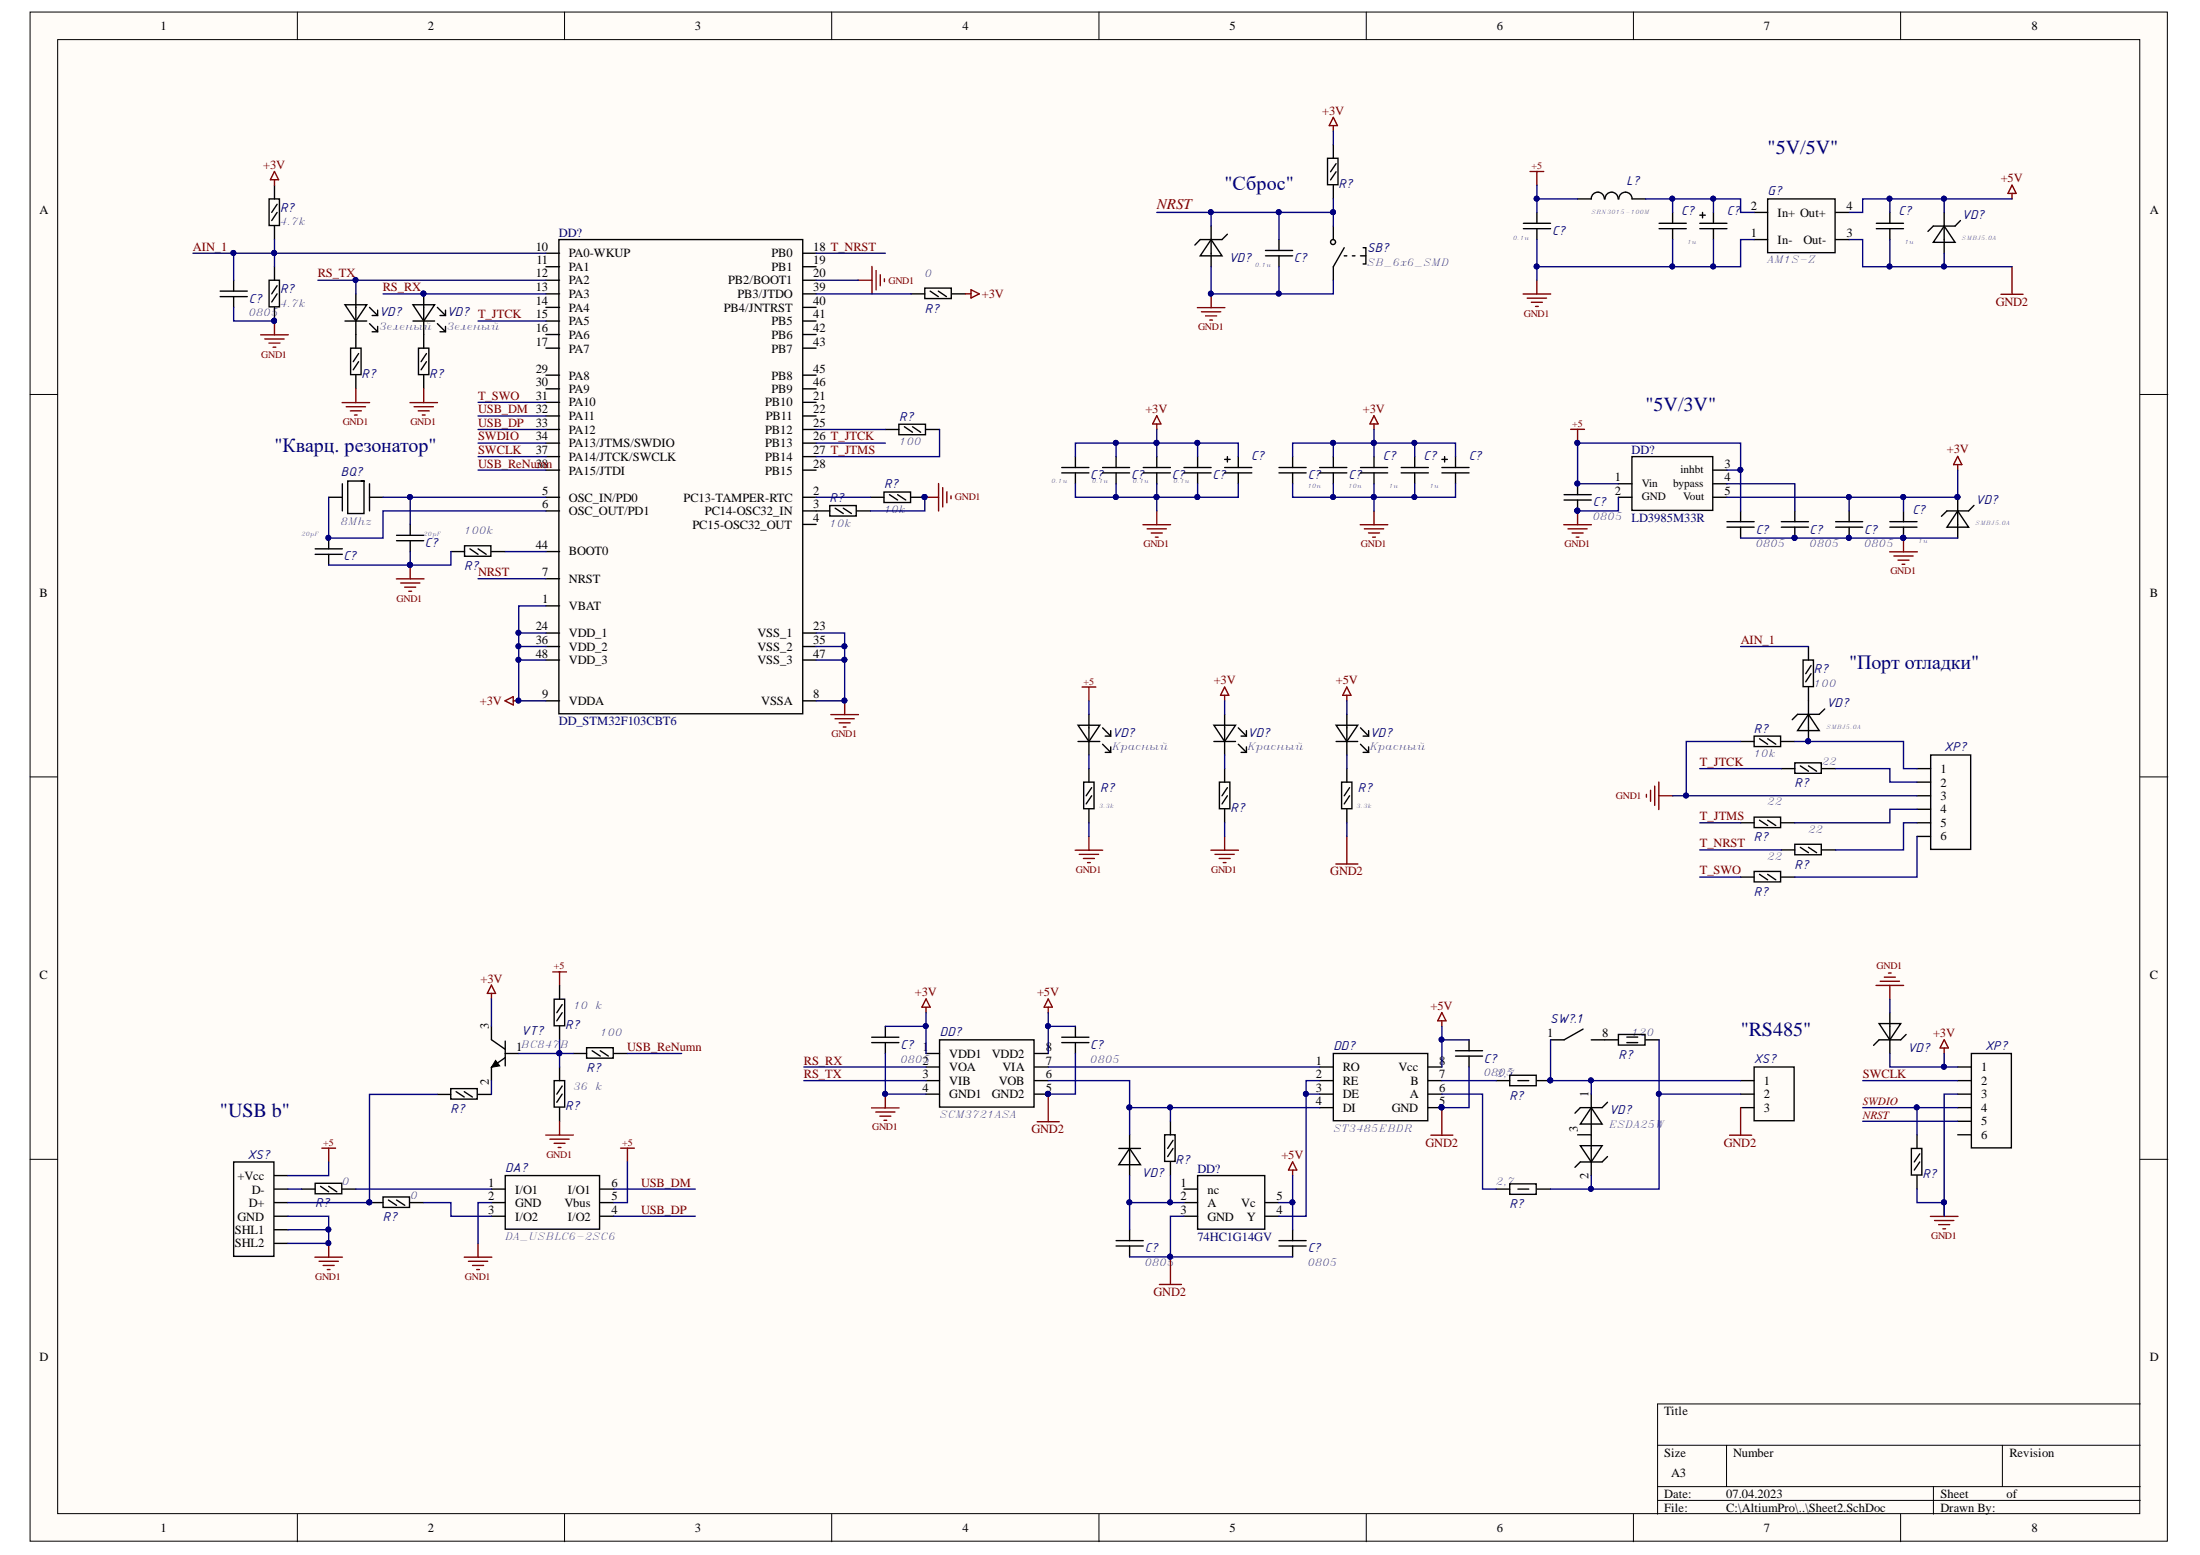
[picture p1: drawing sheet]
<svg xmlns="http://www.w3.org/2000/svg" width="297mm" height="210mm" viewBox="0 0 297 210" stroke-linecap="round" stroke-linejoin="round" font-family="sans-serif">
<g fill="#fffcf8" stroke="#000" stroke-width=".14">
<path d="M4.1 1.6h288.5v206.4h-288.5z"/>
<path d="M7.8 5.3h281.1v199h-281.1z"/>
</g>
<g fill="none" stroke="#000" stroke-width=".14">
<path d="M40.2 1.6v3.7M76.2 1.6v3.7M112.3 1.6v3.7M148.4 1.6v3.7M184.5 1.6v3.7M220.5 1.6v3.7M256.6 1.6v3.7M4.1 53.2h3.7M289 53.2h3.7M4.1 104.9h3.7M289 104.9h3.7M4.1 156.5h3.7"/>
<path d="M66.9 143.1l.6 .8-1.1 .2zM289 156.5h3.7M223.8 195.1h65.2M233.1 195.1v5.6M270.4 195.1v5.6M289 189.5h-65.2v14.9M40.2 204.4v3.7M76.2 204.4v3.7M112.3 204.4v3.7M148.4 204.4v3.7M184.5 204.4v3.7M220.5 204.4v3.7"/>
<path d="M223.8 200.7h65.2M223.8 202.5h65.2M256.6 204.4v3.7M261 200.7v3.7"/>
</g>
<g fill="none" stroke="#000" stroke-width=".19">
<path d="M180 19.5v1.9M29.7 39.3h3.7M31.5 37.8v1.5M36.3 26.9h1.4v3.5h-1.4zM36.3 37.8h1.4v3.6h-1.4zM37.1 25v1.9M37.1 30.5v1.8M37.1 36v1.8M37.4 28.7l-.7 1.1M37.4 27.6l-.7 1.1M37.4 39.7l-.7 1.1M37.4 38.6l-.7 1.1"/>
<path d="M48 39.7v7.3M57.2 39.7v7.3M73.7 34.2h1.9M73.7 36h1.9M73.7 37.8h1.9M73.7 39.7h1.9M75.5 32.3h32.9v64.1h-32.9zM108.4 34.2h1.8M108.4 36h1.8M108.4 37.8h1.8M108.4 39.7h1.8M123 39.7h1.9"/>
<path d="M124.9 38.9h3.5v1.4h-3.5zM125.6 39.3l1.1 .7M126.7 39.3l1.1 .7M128.5 39.7h1.9M163.5 32.3l1.5 2.2h-2.9zM163.5 30.5v5.5M165.7 31.6l-.7 .7h-2.9l-.8 .8M170.9 34.5h3.6M170.9 33.8h3.6M172.7 32.3v1.5M172.7 34.5v1.5M179.2 21.4h1.5v3.5h-1.5z"/>
<path d="M180 25v1.9M180 30.5v1.8M180.4 22.1l-.8 1.1M180.4 23.2l-.8 1.1M181.5 33.4l-1.5 2.6v1.8M181.5 34.5h.3M182.6 34.5h.3M183.7 34.5h.7M184 33.4h.4v2.2h-.4M205.7 30.9h3.7M205.7 30.1h3.7M207.5 28.7v1.4"/>
<path d="M207.5 30.9v1.4M213 26.9h1.8M216.6 26.9a.88 .88 0 0 0-.9-1 .88 .88 0 0 0-.9 1M218.5 26.9a.88 .88 0 0 0-.9-1 .88 .88 0 0 0-.9 1M222.2 26.9l-1.8-.1a.89 .89 0 0 0-1-.9 .89 .89 0 0 0-.8 1M224 30.9h3.7M224 30.1h3.7M225.8 28.7v1.4M225.8 30.9v1.4M229.5 29h.7M229.5 30.9h3.7M229.5 30.1h3.7"/>
<path d="M229.9 28.7v.7M231.3 28.7v1.4M231.3 30.9v1.4M236.8 28.7h1.9M236.8 32.3h1.9M238.7 26.9h9.1v7.2h-9.1zM247.8 28.7h1.9M247.8 32.3h1.9M253.3 30.9h3.7M253.3 30.1h3.7M255.2 28.7v1.4M255.2 30.9v1.4"/>
<path d="M262.5 30.5l1.5 2.2h-3zM262.5 28.7v5.5M264.7 29.8l-.7 .7h-3l-.7 .7M29.7 40h3.7M31.5 40v1.5M46.6 41.1h2.9l-1.5 2.2zM46.6 43.3h2.9M47.3 47h1.5v3.6h-1.5zM48 50.6v1.9M48.4 48.8l-.7 1.1M48.4 47.7l-.7 1.1M49.9 43.7l1.1 1.1"/>
<path d="M49.9 41.5l1.1 1.1M51 44.1v.7h-.8M51 41.9v.7h-.8M55.8 41.1h2.9l-1.5 2.2zM55.8 43.3h2.9M56.5 47h1.4v3.6h-1.4zM57.2 50.6v1.9M57.6 48.8l-.7 1.1M57.6 47.7l-.7 1.1M59.1 43.7l1.1 1.1M59.1 41.5l1.1 1.1M60.2 44.1v.7h-.8"/>
<path d="M60.2 41.9v.7h-.8M73.7 41.5h1.9M73.7 43.3h1.9M73.7 45.2h1.9M73.7 47h1.9M73.7 50.6h1.9M73.7 52.5h1.9M73.7 54.3h1.9M73.7 56.2h1.9M73.7 58h1.9M73.7 59.8h1.9M108.4 41.5h1.8"/>
<path d="M108.4 43.3h1.8M108.4 45.2h1.8M108.4 47h1.8M108.4 50.6h1.8M108.4 52.5h1.8M108.4 54.3h1.8M108.4 56.2h1.8M108.4 58h1.8M108.4 59.8h1.8M119.5 58h1.9M121.4 57.3h3.6v1.4h-3.6zM122.1 57.6l1.1 .7"/>
<path d="M123.2 57.6l1.1 .7M125 58h1.9M42.6 74.8h3.6M42.6 74.1h3.6M44.4 67.1h1.8M44.4 72.6v1.5M44.4 74.8v1.5M46.2 65.3v3.7M48.8 64.9h.3v4.4h-2.2v-4.4h2.2M49.9 67.1h1.8M49.9 65.3v3.7M53.5 73h3.7"/>
<path d="M53.5 72.3h3.7M55.4 70.8v1.5M55.4 73v1.5M60.9 74.5h1.8M62.7 73.7h3.6v1.4h-3.6zM63.4 74.1l1.1 .7M64.5 74.1l1.1 .7M66.4 74.5h1.8M73.7 74.5h1.9M73.7 78.1h1.9M73.7 67.1h1.9M73.7 69h1.9"/>
<path d="M73.7 61.6h1.9M73.7 63.5h1.9M108.4 67.1h1.8M108.4 69h3.6M108.4 61.6h1.8M108.4 63.5h1.8M108.4 70.8h1.8M112 68.2h3.6v1.5h-3.6zM112.8 68.6l1.1 .7M113.9 68.6l1.1 .7M115.7 69h1.8M117.5 67.1h1.9"/>
<path d="M119.4 66.4h3.5v1.4h-3.5zM120.1 66.8l1.1 .7M121.2 66.8l1.1 .7M123 67.1h1.9M143.4 63.8h3.6M143.4 63.1h3.6M145.2 61.6v1.5M145.2 63.8v1.5M148.9 63.8h3.6M148.9 63.1h3.6M150.7 61.6v1.5M150.7 63.8v1.5"/>
<path d="M154.4 63.8h3.6M154.4 63.1h3.6M156.2 61.6v1.5M156.2 63.8v1.5M159.9 63.8h3.6M159.9 63.1h3.6M161.7 61.6v1.5M161.7 63.8v1.5M165.3 63.8h3.7M165.3 63.1h3.7M165.3 62h.8M165.7 61.6v.8"/>
<path d="M167.2 61.6v1.5M167.2 63.8v1.5M172.7 63.8h3.7M172.7 63.1h3.7M174.5 61.6v1.5M174.5 63.8v1.5M178.2 63.8h3.6M178.2 63.1h3.6M180 61.6v1.5M180 63.8v1.5M183.7 63.8h3.7M183.7 63.1h3.7"/>
<path d="M185.5 61.6v1.5M185.5 63.8v1.5M189.2 63.8h3.7M189.2 63.1h3.7M191 61.6v1.5M191 63.8v1.5M194.7 63.8h3.6M194.7 63.1h3.6M194.7 62h.7M195 61.6v.8M196.5 61.6v1.5M196.5 63.8v1.5"/>
<path d="M211.2 67.5h3.6M211.2 66.8h3.6M213 65.3v1.5M218.5 67.1h1.8M218.5 65.3h1.8M220.3 61.6h11v7.3h-11zM231.3 67.1h1.9M231.3 63.5h1.9M231.3 65.3h1.9M233.2 70.4h3.6M233.2 71.2h3.6M235 69v1.4"/>
<path d="M235 71.2v1.4M240.5 70.4h3.7M240.5 71.2h3.7M242.3 69v1.4M247.8 70.4h3.7M247.8 71.2h3.7M249.7 69v1.4M255.2 70.4h3.6M255.2 71.2h3.6M257 69v1.4M264.3 69l1.5 2.2h-2.9zM264.3 67.1v5.5"/>
<path d="M266.5 68.2l-.7 .8h-2.9l-.8 .7M73.7 81.8h1.9M73.7 85.4h1.9M73.7 87.3h1.9M73.7 89.1h1.9M73.7 94.6h1.9M108.4 85.4h1.8M108.4 87.3h1.8M108.4 89.1h1.8M108.4 94.6h1.8M145.6 97.9h2.9l-1.5 2.2zM147 96.4v5.5"/>
<path d="M148.9 98.2l1.1 1.2M150 98.6v.8h-.8M163.9 97.9h2.9l-1.5 2.2zM165.3 96.4v5.5M167.2 98.2l1.1 1.2M168.3 98.6v.8h-.7M180.4 97.9h2.9l-1.5 2.2zM181.8 96.4v5.5M183.7 98.2l1.1 1.2M184.8 98.6v.8h-.8M236.8 99.4h3.6v1.4h-3.6zM237.6 99.7l1.1 .8"/>
<path d="M238.7 99.7l1.1 .8M243.4 89.1h1.4v3.6h-1.4zM244.2 96.4l1.4 2.2h-2.9zM244.2 87.3v1.8M244.2 92.8v7.3M244.5 90.9l-.7 1.1M244.5 89.8l-.7 1.1M246.4 95.7l-.8 .7h-2.9l-.7 .8M145.6 100.1h2.9M146.3 105.6h1.4v3.6h-1.4zM147 103.8v1.8M147 109.2v1.9"/>
<path d="M147.4 107.4l-.7 1.1M147.4 106.3l-.7 1.1M148.9 100.5l1.1 1.1M150 100.8v.8h-.8M163.9 100.1h2.9M164.6 105.6h1.5v3.6h-1.5zM165.3 103.8v1.8M165.3 109.2v1.9M165.7 107.4l-.7 1.1M165.7 106.3l-.7 1.1M167.2 100.5l1.1 1.1M168.3 100.8v.8h-.7"/>
<path d="M180.4 100.1h2.9M181.1 105.6h1.4v3.6h-1.4zM181.8 103.8v1.8M181.8 109.2v1.9M182.2 107.4l-.7 1.1M182.2 106.3l-.7 1.1M183.7 100.5l1.1 1.1M184.8 100.8v.8h-.8M235 100.1h1.8M235 111.1h1.8M235 118.4h1.8M236.8 110.3h3.6v1.4h-3.6z"/>
<path d="M236.8 117.6h3.6v1.4h-3.6zM237.6 110.7l1.1 .7M237.6 118l1.1 .8M238.7 110.7l1.1 .7M238.7 118l1.1 .8M240.5 100.1h1.8M240.5 103.8h1.8M240.5 111.1h1.8M240.5 114.7h1.8M240.5 118.4h1.8M242.3 103h3.6v1.4h-3.6zM242.3 114h3.6v1.4h-3.6z"/>
<path d="M243.1 103.4l1.1 .7M243.1 114.4l1.1 .7M244.2 103.4l1.1 .7M244.2 114.4l1.1 .7M246 103.8h1.8M246 114.7h1.8M258.8 103.8h1.9M258.8 105.6h1.9M258.8 107.4h1.9M258.8 109.2h1.9M258.8 111.1h1.9M258.8 112.9h1.9"/>
<path d="M260.7 101.9h5.4v12.8h-5.4zM66.4 138.5v1.8l1.8 1.3M74.8 134.9h1.4v3.6h-1.4zM75.6 133.1v1.8M75.6 138.5v1.9M75.9 136.7l-.7 1.1M75.9 135.6l-.7 1.1M119.5 138.5v1.5M145.2 138.5v1.5M213.7 138.9l-2.5 1.5h-1.8M218.5 139.6h3.6v1.5h-3.6zM219.6 140h1.5"/>
<path d="M253.7 138.2h2.9l-1.4 2.2zM255.2 136.7v5.5M257.4 139.6l-.8 .8h-2.9l-.7 .7M31.5 156.8h5.5v12.8h-5.5zM37.1 158.7h1.8M42.6 159.7h3.5v1.4h-3.5zM59 147.7h1.9M60.9 146.9h3.5v1.5h-3.5zM61.6 147.4l1.1 .7M62.7 147.4l1.1 .7M64.5 147.7h1.9M68.2 158.7h12.8v7.2h-12.8z"/>
<path d="M68.2 142.2h1.8M68.2 142.8l-1.8 1.3v1.8M68.2 140.5v3.4M74.8 145.9h1.4v3.5h-1.4zM75.6 144v1.9M75.6 149.5v1.9M75.9 147.7l-.7 1.1M75.9 146.6l-.7 1.1M77.4 142.2h1.8M79.2 141.4h3.6v1.4h-3.6zM79.9 141.8l1.1 .8M81 141.8l1.1 .8"/>
<path d="M82.9 142.2h1.8M117.7 140.7h3.7M117.7 140h3.7M119.5 140.7v1.5M125 144h1.9M125 145.9h1.9M125 142.2h1.9M125 147.7h1.9M126.9 140.4h12.7v9h-12.7zM139.7 144h1.8M139.7 145.9h1.8M139.7 142.2h1.8"/>
<path d="M139.7 147.7h1.8M143.4 140.7h3.6M143.4 140h3.6M145.2 140.7v1.5M151.1 155h2.9M152.5 155l1.5 2.2h-2.9zM152.5 153.2v5.5M157.2 153.2h1.5v3.6h-1.5zM158 151.4v1.8M158 156.8v1.9M158.4 153.9l-.7 1.1M158.4 155l-.7 1.1"/>
<path d="M161.7 158.7h9.1v7.2h-9.1zM178.2 144h1.8M178.2 145.9h1.8M178.2 147.7h1.8M178.2 149.5h1.8M180 142.2h12.8v9.1h-12.8zM192.9 144h1.8M192.9 145.9h1.8M192.9 147.7h1.8M196.5 142.6h3.7M196.5 141.8h3.7M198.3 140.4v1.4"/>
<path d="M198.3 142.6v1.4M202 145.9h1.8M203.8 145.1h3.6v1.5h-3.6zM203.8 159.8h3.6v1.4h-3.6zM204.9 145.9h1.5M207.5 145.9h1.9M213 153.2h1.8M213.4 154.7h2.9l-1.5 2.1zM214.8 149.5l1.5 2.2h-2.9zM214.8 140.4h3.7M214.8 147.7v11M217 148.8l-.7 .7h-2.9l-.8 .8"/>
<path d="M217 156.1l-.7 .7h-2.9l-.8 .8M219.6 140.7h1.5M222.2 140.4h1.8M235 145.9h1.8M235 147.7h1.8M235 149.5h1.8M236.8 144h5.4v7.3h-5.4zM258.1 155h1.4v3.6h-1.4zM258.8 153.2v1.8M258.8 158.7v1.8M259.2 155.7l-.7 1.1M259.2 156.8l-.7 1.1"/>
<path d="M264.3 144h1.9M264.3 145.9h1.9M264.3 147.7h1.9M264.3 149.5h1.9M264.3 153.2h1.9M264.3 151.4h1.9M266.2 142.2h5.4v12.7h-5.4zM37.1 160.5h1.8M37.1 164.2h1.8M37.1 162.3h1.8M37.1 167.8h1.8M37.1 166h1.8"/>
<path d="M40.7 160.5h1.9M43.3 160.1l1.1 .8M44.4 160.1l1.1 .8M46.2 160.5h1.8M49.9 162.3h1.8M51.7 161.6h3.6v1.4h-3.6zM52.4 162l1.1 .7M53.5 162l1.2 .7M55.4 162.3h1.8M66.4 160.5h1.8M66.4 164.2h1.8M66.4 162.3h1.8"/>
<path d="M81 160.5h1.9M81 164.2h1.9M81 162.3h1.9M150.7 168.2h3.7M150.7 167.5h3.7M152.5 166v1.5M152.5 168.2v1.5M159.9 160.5h1.8M159.9 164.2h1.8M159.9 162.3h1.8M170.9 164.2h1.8M170.9 162.3h1.8"/>
<path d="M172.7 168.2h3.7M172.7 167.5h3.7M174.5 166v1.5M174.5 168.2v1.5M202 160.5h1.8M204.9 160.5h1.5M207.5 160.5h1.9"/>
<circle cx="180" cy="32.7" r=".34"/>
</g>
<g fill="#000080" stroke="#000080" stroke-width=".14">
<circle cx="141.5" cy="147.7" r=".34"/>
<circle cx="209.3" cy="145.8" r=".34"/>
<circle cx="158" cy="169.6" r=".33"/>
<circle cx="119.5" cy="147.7" r=".34"/>
<circle cx="262.5" cy="162.3" r=".34"/>
<circle cx="163.5" cy="39.6" r=".33"/>
<circle cx="264.3" cy="67.1" r=".34"/>
<circle cx="213" cy="59.8" r=".34"/>
<circle cx="44.3" cy="167.8" r=".33"/>
<circle cx="49.9" cy="162.3" r=".34"/>
<circle cx="114" cy="94.6" r=".34"/>
<circle cx="55.3" cy="76.2" r=".34"/>
<circle cx="70" cy="94.6" r=".33"/>
<circle cx="57.2" cy="39.6" r=".34"/>
<circle cx="244.1" cy="100.1" r=".33"/>
<circle cx="224" cy="147.7" r=".33"/>
<circle cx="194.6" cy="140.3" r=".33"/>
<circle cx="176.3" cy="147.7" r=".34"/>
<circle cx="174.5" cy="162.3" r=".34"/>
<circle cx="225.8" cy="26.8" r=".33"/>
<circle cx="225.8" cy="36" r=".33"/>
<circle cx="231.3" cy="36" r=".34"/>
<circle cx="207.5" cy="26.8" r=".34"/>
<circle cx="255.1" cy="36" r=".33"/>
<circle cx="262.5" cy="36" r=".34"/>
<circle cx="262.5" cy="26.8" r=".34"/>
<circle cx="255.1" cy="26.8" r=".33"/>
<circle cx="231.3" cy="26.8" r=".34"/>
<circle cx="207.5" cy="36" r=".34"/>
<circle cx="141.5" cy="138.5" r=".34"/>
<circle cx="125" cy="138.5" r=".33"/>
<circle cx="156.1" cy="59.8" r=".34"/>
<circle cx="150.7" cy="59.8" r=".34"/>
<circle cx="150.7" cy="67.1" r=".34"/>
<circle cx="156.1" cy="67.1" r=".34"/>
<circle cx="161.7" cy="59.8" r=".34"/>
<circle cx="161.7" cy="67.1" r=".34"/>
<circle cx="185.5" cy="59.8" r=".34"/>
<circle cx="180" cy="59.8" r=".34"/>
<circle cx="180" cy="67.1" r=".34"/>
<circle cx="185.5" cy="67.1" r=".34"/>
<circle cx="191" cy="59.8" r=".33"/>
<circle cx="191" cy="67.1" r=".33"/>
<circle cx="158" cy="149.5" r=".33"/>
<circle cx="152.5" cy="149.5" r=".34"/>
<circle cx="158" cy="162.3" r=".33"/>
<circle cx="152.5" cy="162.3" r=".34"/>
<circle cx="214.8" cy="145.8" r=".33"/>
<circle cx="214.8" cy="160.5" r=".33"/>
<circle cx="262.5" cy="144" r=".34"/>
<circle cx="258.8" cy="149.5" r=".33"/>
<circle cx="163.5" cy="28.6" r=".33"/>
<circle cx="172.6" cy="28.6" r=".34"/>
<circle cx="172.6" cy="39.6" r=".34"/>
<circle cx="180" cy="28.6" r=".34"/>
<circle cx="235" cy="63.4" r=".34"/>
<circle cx="249.6" cy="67.1" r=".33"/>
<circle cx="213" cy="65.3" r=".34"/>
<circle cx="257" cy="67.1" r=".34"/>
<circle cx="44.3" cy="166" r=".33"/>
<circle cx="75.5" cy="142.2" r=".34"/>
<circle cx="70" cy="87.2" r=".33"/>
<circle cx="70" cy="89.1" r=".33"/>
<circle cx="70" cy="85.4" r=".33"/>
<circle cx="114" cy="89.1" r=".34"/>
<circle cx="114" cy="87.2" r=".34"/>
<circle cx="44.3" cy="72.6" r=".33"/>
<circle cx="55.3" cy="67.1" r=".34"/>
<circle cx="227.6" cy="107.4" r=".34"/>
<circle cx="48" cy="37.8" r=".33"/>
<circle cx="37" cy="34.1" r=".33"/>
<circle cx="31.5" cy="34.1" r=".34"/>
</g>
<g fill="none" stroke="#800000" stroke-width=".19">
<path d="M180 15.8l.6 1.2h-1.1zM180 17v.7M37.1 23.1l.5 1.2h-1.1zM37.1 24.3v.7M115.9 37.8h1.8M117.7 36v3.7M118.3 36.5v2.6M118.8 37.1v1.5M119.4 37.6v.4M130.4 39.7h.7M131.1 39.1l1.1 .6-1.1 .5zM163.5 39.7v1.8"/>
<path d="M205.6 39.7h3.8M206.6 23.1h1.8M207.5 23.1v1.9M207.5 37.8v1.9M270.2 39.7h3M271.7 25l.5 1.1h-1.1zM271.7 26.1v.8M271.7 36v3.7M35.2 45.2h3.7M35.8 45.8h2.6M36.3 46.3h1.5M36.9 46.9h.3"/>
<path d="M37.1 43.3v1.9M46.2 54.3h3.7M46.7 54.9h2.7M47.3 55.5h1.5M47.9 56h.3M48 52.5v1.8M55.3 54.3h3.8M55.9 54.9h2.6M56.5 55.5h1.5M57 56h.4M57.2 52.5v1.8M156.2 56.1l.5 1.1h-1.1z"/>
<path d="M156.2 57.2v.8M161.7 41.5h3.7M162.2 42.1h2.6M162.8 42.6h1.5M163.3 43.2h.4M185.5 56.1l.6 1.1h-1.1zM185.5 57.2v.8M206.2 40.2h2.6M206.8 40.8h1.5M207.3 41.4h.4M212.1 58h1.8M213 58v1.8"/>
<path d="M53.5 78.1h3.7M54.1 78.7h2.6M54.6 79.3h1.5M55.2 79.8h.4M55.4 76.3v1.8M124.9 67.1h1.8M126.7 65.3v3.7M127.3 65.8v2.6M127.8 66.4v1.5M128.4 66.9v.4M154.3 70.8h3.7M154.9 71.4h2.6"/>
<path d="M155.4 71.9h1.5M156 72.5h.4M156.2 69v1.8M183.7 70.8h3.7M184.2 71.4h2.6M184.8 71.9h1.5M185.3 72.5h.4M185.5 69v1.8M211.1 70.8h3.8M211.7 71.4h2.6M212.3 71.9h1.4M212.8 72.5h.4"/>
<path d="M213 69v1.8M255.1 74.5h3.8M255.7 75.1h2.6M256.3 75.6h1.5M256.8 76.2h.4M257 72.6v1.9M264.3 61.6l.6 1.1h-1.1zM264.3 62.7v.8M68.2 94.6l1.1-.6v1.2zM69.3 94.6h.7M112.2 96.5h3.7M112.7 97h2.6"/>
<path d="M113.3 97.6h1.5M113.9 98.1h.3M114 94.6v1.9M146.1 92.7h1.9M147 92.7v1.9M165.3 92.7l.6 1.2h-1.1zM165.3 93.9v.7M181.8 92.7l.6 1.2h-1.1zM181.8 93.9v.7M145.2 114.8h3.7M145.7 115.3h2.6M146.3 115.9h1.5"/>
<path d="M146.8 116.4h.4M147 112.9v1.9M163.5 114.8h3.7M164 115.3h2.7M164.6 115.9h1.5M165.2 116.4h.3M165.3 112.9v1.9M180.4 116.6h2.9M181.8 112.9v3.7M222.3 107.2v.4M222.9 106.7v1.5M223.4 106.1v2.6"/>
<path d="M224 105.6v3.7M224 107.4h1.8M66.4 133l.5 1.1h-1.1zM66.4 134.1v.7M74.6 131.2h1.9M75.6 131.2v1.9M125 134.8l.6 1.2h-1.1zM125 136v.7M141.5 134.8l.6 1.2h-1.1zM141.5 136v.7M194.7 137.8v.7M194.7 136.7l.5 1.1h-1.1z"/>
<path d="M253.3 133h3.7M253.9 132.5h2.6M254.4 131.9h1.5M255 131.3h.3M255.2 133v1.9M43.4 155h1.9M44.4 155v1.8M73.7 153.2h3.7M74.2 153.8h2.7M74.8 154.3h1.5M75.4 154.9h.3M75.6 151.4v1.8"/>
<path d="M83.8 155h1.8M84.7 155v1.8M117.7 149.6h3.7M118.2 150.1h2.6M118.8 150.7h1.5M119.4 151.2h.3M119.5 147.7v1.9M140 151.4h3M141.5 147.7v3.7M174.5 156.8l.6 1.1h-1.1zM174.5 157.9v.8M193.2 153.2h3"/>
<path d="M194.7 149.5v3.7M233.5 153.2h3M235 149.5v3.7M262.5 140.3l.6 1.2h-1.2zM262.5 141.5v.7M42.5 169.7h3.7M43.1 170.3h2.6M43.6 170.8h1.5M44.2 171.4h.4M44.4 167.8v1.9M62.7 169.7h3.7M63.2 170.3h2.6"/>
<path d="M63.8 170.8h1.5M64.4 171.4h.3M64.5 167.8v1.9M156.5 173.4h3M158 169.7v3.7M260.6 164.2h3.8M261.2 164.8h2.6M261.8 165.3h1.4M262.3 165.9h.4M262.5 162.3v1.9"/>
</g>
<path d="M66.9 143.1l.6 .8-1.1 .2z" fill="#000"/>
<g fill="none" stroke="#000080" stroke-width=".19">
<path d="M180 17.7v1.8M26.1 34.2h47.6M31.5 34.2v3.6M37.1 32.3v3.7M42.9 37.8h30.8M48 37.8v1.9M51.7 39.7h22M110.2 37.8h5.7M110.2 39.7h12.8M110.2 34.2h9.3M156.2 28.7h7.3v1.8M163.5 28.7h9.2v3.6"/>
<path d="M163.5 36v3.7h16.5v-1.9M172.7 28.7h7.3v1.8M172.7 36v3.7M180 26.9v1.8M207.5 25v1.9h5.5M207.5 32.3v3.7h18.3v-3.7M207.5 26.9v1.8M207.5 36v1.8M222.2 26.9h12.8v1.8h1.8M225.8 26.9v1.8M231.3 32.3v3.7h-5.5M231.3 26.9v1.8"/>
<path d="M236.8 32.3h-1.8v3.7h-3.7M249.7 32.3h1.8v3.7h3.7v-3.7M255.2 28.7v-1.8h7.3v1.8M255.2 26.9h-3.7v1.8h-1.8M262.5 34.2v1.8h-7.3M262.5 26.9h9.2M262.5 36h9.2M31.5 41.5v1.8h5.6M64.5 59.8h9.2M64.5 58h9.2M64.5 56.2h9.2M64.5 43.3h9.2"/>
<path d="M64.5 54.3h9.2M110.2 59.8h9.3M110.2 58h9.3M126.9 58v3.6h-16.7M150.7 59.8h-5.5v1.8M156.2 58v1.8h-5.5v1.8M161.7 59.8h5.5v1.8M180 59.8h-5.5v1.8M185.5 58v1.8h-5.5v1.8M191 59.8h5.5v1.8M44.4 67.1v5.5h7.3v-3.6h22M44.4 76.3h11"/>
<path d="M51.7 67.1h22M55.4 67.1v3.7M55.4 74.5v1.8M60.9 74.5v1.8h-5.5M64.5 61.6h9.2M64.5 78.1h9.2M64.5 63.5h9.2M68.2 74.5h5.5M110.2 67.1h7.3M124.9 67.1v1.9h-7.4M145.2 65.3v1.8h16.5v-1.8M150.7 65.3v1.8"/>
<path d="M156.2 61.6v-1.8h5.5v1.8M156.2 65.3v3.7M167.2 65.3v1.8h-5.5M174.5 65.3v1.8h16.5v-1.8M180 65.3v1.8M185.5 61.6v-1.8h5.5v1.8M185.5 65.3v3.7M196.5 65.3v1.8h-5.5M218.5 67.1v1.9h-5.5M233.2 63.5h1.8v5.5M233.2 65.3h9.1v3.7M233.2 67.1h23.8v1.9"/>
<path d="M235 72.6h29.3M235 63.5v-3.7h-22v5.5h5.5M249.7 67.1v1.9M264.3 63.5v3.6h-7.3M70 89.1v5.5h3.7M70 85.4h3.7M73.7 87.3h-3.7v1.8h3.7M73.7 81.8h-3.7v5.5M110.2 89.1h3.8v5.5h-3.8M110.2 85.4h3.8v3.7M110.2 87.3h3.8M147 94.6v1.8"/>
<path d="M165.3 94.6v1.8M181.8 94.6v1.8M235 87.3h9.2M147 101.9v1.9M147 111.1v1.8M165.3 101.9v1.9M165.3 111.1v1.8M181.8 101.9v1.9M181.8 111.1v1.8M227.7 107.4h31.1M229.5 103.8h11M229.5 111.1h5.5"/>
<path d="M229.5 118.4h5.5M229.5 114.7h11M235 100.1h-7.3v7.3h-1.9M242.3 100.1h14.7v3.7h1.8M247.8 103.8h7.4v1.8h3.6M258.8 112.9v5.5h-16.5M258.8 111.1h-1.8v3.6h-9.2M258.8 109.2h-3.6v1.9h-12.9M66.4 134.8v3.7M119.5 138.5h5.5M125 136.7v5.5M141.5 138.5h3.7"/>
<path d="M141.5 136.7v5.5M194.7 138.5v5.5M255.2 134.9v1.8M44.4 156.8v1.9h-5.5M59 147.7h-9.1v14.6h-11M66.4 145.9v1.8M70 142.2h7.4M75.6 140.4v3.6M84.7 156.8v5.5h-1.8M84.7 142.2h7.3M108.5 145.9h16.5M108.5 144h16.5"/>
<path d="M119.5 142.2v5.5h5.5M141.5 145.9h11v3.6h25.7M141.5 144h36.7M145.2 142.2v5.5h-3.7M152.5 158.7v7.3M152.5 149.5v3.7M158 149.5v1.9M158 158.7v3.6M174.5 158.7v3.6h-1.8M176.4 147.7v16.5h-3.7M178.2 145.9h-1.8v1.8h1.8M194.7 147.7h5.5v12.8h1.8"/>
<path d="M194.7 140.4h3.6M194.7 145.9h7.3M198.3 144v5.5h-3.6M209.4 140.4v5.5h25.6M214.8 145.9v1.8M214.8 158.7v1.8M224 140.4v7.3M235 147.7h-11v12.8h-14.6M251.5 149.5h12.8M251.5 145.9h12.8M251.5 151.4h12.8M255.2 142.2v1.8h7.3"/>
<path d="M258.8 149.5v3.7M262.5 142.2v1.8h1.8M264.3 147.7h-1.8v16.5M38.9 164.2h5.5v3.6h-5.5M38.9 166h5.5M38.9 160.5h1.8M48 160.5h18.4M57.2 162.3h3.7v1.9h5.5M66.4 162.3h-1.9v5.5M82.9 160.5h11M82.9 164.2h11M152.5 162.3h7.4"/>
<path d="M158 169.7h16.5M159.9 164.2h-1.9v5.5h-5.5M174.5 162.3v3.7M258.8 160.5v1.8h3.7"/>
</g>
<text font-size="2.8" fill="#000080" x="36.3" y="42.9">PIR?01</text>
<g font-size="2.7" fill="#000080">
<text x="238.7" y="20.8">&quot;5V/5V&quot;</text>
<text x="165.3" y="25.7">&quot;Сброс&quot;</text>
<text x="222.2" y="55.5">&quot;5V/3V&quot;</text>
<text x="37.1" y="61">&quot;Кварц. резонатор&quot;</text>
<text x="249.7" y="90.4">&quot;Порт отладки&quot;</text>
<text x="235" y="139.8">&quot;RS485&quot;</text>
<text x="29.7" y="150.8">&quot;USB b&quot;</text>
</g>
<g font-size="2.1" fill="#000080">
<text x="212.4" y="68.5">PIC?01</text>
<text x="241.7" y="72.4">PIC?01</text>
<text x="249.1" y="72.4">PIC?01</text>
<text x="256.5" y="72.4">PIC?02</text>
</g>
<text font-size="2" fill="#800000" x="156.2" y="28.2">NRST</text>
<g font-size="1.9" fill="#000080">
<text x="37.8" y="28.6">R?</text>
<text x="180.7" y="25.4">R?</text>
<text x="219.6" y="24.9">L?</text>
<text x="227" y="29.1">C?</text>
<text x="233.2" y="29.1">C?</text>
<text x="238.7" y="26.4">G?</text>
<text x="256.3" y="29.1">C?</text>
<text x="264.9" y="29.5">VD?</text>
<text x="165.9" y="35.4">VD?</text>
<text x="174.7" y="35.4">C?</text>
<text x="184.6" y="34.1">SB?</text>
<text x="209.6" y="31.7">C?</text>
<text x="33.6" y="40.9">C?</text>
<text x="37.8" y="39.6">R?</text>
<text x="51.2" y="42.7">VD?</text>
<text x="60.3" y="42.7">VD? T_JTCK</text>
<text x="124.9" y="42.2">R?</text>
<text x="48.8" y="51">R?</text>
<text x="58" y="51">R?</text>
<text x="121.4" y="56.8">R?</text>
<text x="46" y="64.2">BQ?</text>
<text x="119.4" y="65.9">R?</text>
<text x="147.2" y="64.7">C?</text>
<text x="152.7" y="64.7">C?</text>
<text x="158.2" y="64.7">C?</text>
<text x="163.7" y="64.7">C?</text>
<text x="168.9" y="62">C?</text>
<text x="176.6" y="64.7">C?</text>
<text x="182.1" y="64.7">C?</text>
<text x="186.7" y="62">C?</text>
<text x="192.2" y="62">C?</text>
<text x="198.3" y="62">C?</text>
<text x="112" y="67.8">R?</text>
<text x="215.1" y="68.3">C?</text>
<text x="258.2" y="69.3">C?</text>
<text x="266.7" y="68">VD?</text>
<text x="46.4" y="75.7">C?</text>
<text x="57.4" y="73.8">C?</text>
<text x="62.7" y="76.9">R?</text>
<text x="237.1" y="72">C?</text>
<text x="244.3" y="72">C?</text>
<text x="251.7" y="72">C?</text>
<text x="244.9" y="90.9">R?</text>
<text x="246.6" y="95.4">VD?</text>
<text x="150.2" y="99.5">VD?</text>
<text x="168.4" y="99.5">VD?</text>
<text x="184.9" y="99.5">VD?</text>
<text x="236.8" y="98.9">R?</text>
<text x="262.5" y="101.4">XP?</text>
<text x="148.6" y="106.8">R?</text>
<text x="183.3" y="106.8">R?</text>
<text x="242.3" y="106.3">R?</text>
<text x="166.2" y="109.6">R?</text>
<text x="236.8" y="113.5">R?</text>
<text x="242.3" y="117.2">R?</text>
<text x="236.8" y="120.9">R?</text>
<text x="70.4" y="139.6">VT?</text>
<text x="76.3" y="138.9">R?</text>
<text x="121.6" y="141.6">C? 1</text>
<text x="126.9" y="139.9">DD?</text>
<text x="147.2" y="141.6">C?</text>
<text x="180" y="141.8">DD?</text>
<text x="200.3" y="143.4">C?</text>
<text x="209.3" y="138">SW?.1</text>
<text x="218.5" y="142.9">R?</text>
<text x="236.8" y="143.5">XS?</text>
<text x="257.5" y="142">VD?</text>
<text x="268" y="141.8">XP?</text>
<text x="76.3" y="149.9">R?</text>
<text x="79.2" y="144.7">R?</text>
<text x="203.8" y="148.4">R?</text>
<text x="60.8" y="150.2">R?</text>
<text x="217.3" y="150.4">VD?</text>
<text x="33.4" y="156.4">XS?</text>
<text x="68.2" y="158.2">DA?</text>
<text x="154.1" y="158.8">VD?</text>
<text x="158.7" y="157.1">R?</text>
<text x="259.6" y="159">R?</text>
<text x="42.6" y="163">R?</text>
<text x="51.7" y="164.8">R?</text>
<text x="203.8" y="163.1">R?</text>
<text x="154.6" y="169.1">C?</text>
<text x="176.6" y="169.1">C?</text>
</g>
<g font-size="1.7">
<text x="21.7" y="4.1">1</text>
<text x="57.8" y="4.1">2</text>
<text x="93.8" y="4.1">3</text>
<text x="129.9" y="4.1">4</text>
<text x="166" y="4.1">5</text>
<text x="202.1" y="4.1">6</text>
<text x="238.2" y="4.1">7</text>
<text x="274.3" y="4.1">8</text>
<text x="5.3" y="28.9">A</text>
<text x="236.4" y="28.3">2</text>
<text x="240" y="29.3">In+ Out+</text>
<text x="249.3" y="28.3">4</text>
<text x="290.3" y="28.9">A</text>
<text x="72.3" y="33.8">10</text>
<text x="72.4" y="35.7">11</text>
<text x="76.8" y="34.7">PA0-WKUP</text>
<text x="104.1" y="34.7">PB0</text>
<text x="109.8" y="33.8">18 T_NRST</text>
<text x="109.8" y="35.7">19</text>
<text x="236.4" y="32">1</text>
<text x="240" y="32.9">In-</text>
<text x="243.5" y="32.9">Out-</text>
<text x="249.3" y="32">3</text>
<text x="72.3" y="37.5">12</text>
<text x="72.3" y="39.3">13</text>
<text x="72.3" y="41.2">14</text>
<text x="76.8" y="36.6">PA1</text>
<text x="76.8" y="38.4">PA2</text>
<text x="76.8" y="40.2">PA3</text>
<text x="98.3" y="38.4">PB2/BOOT1</text>
<text x="99.6" y="40.2">PB3/JTDO</text>
<text x="104.1" y="36.6">PB1</text>
<text x="109.8" y="37.5">20</text>
<text x="109.8" y="39.3">39</text>
<text x="109.8" y="41.2">40</text>
<text x="72.3" y="42.9">15</text>
<text x="72.3" y="44.8">16</text>
<text x="72.3" y="46.7">17</text>
<text x="76.8" y="42.1">PA4</text>
<text x="76.8" y="43.9">PA5</text>
<text x="76.8" y="45.7">PA6</text>
<text x="76.8" y="47.6">PA7</text>
<text x="97.7" y="42.1">PB4/JNTRST</text>
<text x="104.1" y="43.9">PB5</text>
<text x="104.1" y="45.7">PB6</text>
<text x="104.1" y="47.6">PB7</text>
<text x="109.8" y="42.9">41</text>
<text x="109.8" y="44.8">42</text>
<text x="109.8" y="46.7">43</text>
<text x="72.3" y="50.3">29</text>
<text x="72.3" y="52.2">30</text>
<text x="72.3" y="53.9">31</text>
<text x="76.8" y="51.2">PA8</text>
<text x="76.8" y="53.1">PA9</text>
<text x="104.1" y="51.2">PB8</text>
<text x="104.1" y="53.1">PB9</text>
<text x="109.8" y="50.3">45</text>
<text x="109.8" y="52.2">46</text>
<text x="109.8" y="53.9">21</text>
<text x="72.3" y="57.7">33</text>
<text x="72.3" y="59.4">34</text>
<text x="76.8" y="54.9">PA10</text>
<text x="76.8" y="56.7">PA11</text>
<text x="76.8" y="58.6">PA12</text>
<text x="103.3" y="54.9">PB10</text>
<text x="103.3" y="58.6">PB12</text>
<text x="103.4" y="56.7">PB11</text>
<text x="109.8" y="55.8">22</text>
<text x="109.8" y="57.7">25</text>
<text x="109.8" y="59.4">26 T_JTCK</text>
<text x="72.3" y="61.3">37</text>
<text x="72.3" y="63.1">38</text>
<text x="76.8" y="60.4">PA13/JTMS/SWDIO</text>
<text x="76.8" y="62.2">PA14/JTCK/SWCLK</text>
<text x="76.8" y="64.1">PA15/JTDI</text>
<text x="103.3" y="60.4">PB13</text>
<text x="103.3" y="62.2">PB14</text>
<text x="103.3" y="64.1">PB15</text>
<text x="109.8" y="61.3">27 T_JTMS</text>
<text x="109.8" y="63.1">28</text>
<text x="218" y="64.9">1</text>
<text x="232.8" y="63.1">3</text>
<text x="232.8" y="64.9">4</text>
<text x="73.2" y="66.8">5</text>
<text x="73.2" y="68.6">6</text>
<text x="76.8" y="67.7">OSC_IN/PD0</text>
<text x="76.8" y="69.5">OSC_OUT/PD1</text>
<text x="92.3" y="67.7">PC13-TAMPER-RTC</text>
<text x="93.5" y="71.3">PC15-OSC32_OUT</text>
<text x="95.2" y="69.5">PC14-OSC32_IN</text>
<text x="109.8" y="66.8">2</text>
<text x="109.8" y="68.6">3</text>
<text x="109.8" y="70.4">4</text>
<text x="218" y="66.8">2</text>
<text x="232.8" y="66.8">5</text>
<text x="72.3" y="74.1">44</text>
<text x="73.2" y="77.8">7</text>
<text x="76.8" y="75">BOOT0</text>
<text x="5.3" y="80.6">B</text>
<text x="73.2" y="81.4">1</text>
<text x="76.8" y="78.7">NRST</text>
<text x="76.8" y="82.3">VBAT</text>
<text x="290.3" y="80.6">B</text>
<text x="72.3" y="85">24</text>
<text x="72.3" y="86.9">36</text>
<text x="72.3" y="88.8">48</text>
<text x="76.8" y="86">VDD_1</text>
<text x="76.8" y="87.8">VDD_2</text>
<text x="76.8" y="89.7">VDD_3</text>
<text x="102.3" y="86">VSS_1</text>
<text x="102.3" y="87.8">VSS_2</text>
<text x="102.3" y="89.7">VSS_3</text>
<text x="109.8" y="85">23</text>
<text x="109.8" y="86.9">35</text>
<text x="109.8" y="88.8">47</text>
<text x="73.2" y="94.3">9</text>
<text x="76.8" y="95.2">VDDA</text>
<text x="102.8" y="95.2">VSSA</text>
<text x="109.8" y="94.3">8</text>
<text x="262" y="104.3">1</text>
<text x="262" y="106.2">2</text>
<text x="262" y="107.9">3</text>
<text x="262" y="109.8">4</text>
<text x="262" y="111.7">5</text>
<text x="262" y="113.4">6</text>
<text x="5.3" y="132.2">C</text>
<text x="290.3" y="132.2">C</text>
<text x="66" y="138.9" transform="rotate(-90 66 138.9)">3</text>
<text x="69.7" y="141.8">1</text>
<text x="124.5" y="143.7">2</text>
<text x="128.2" y="142.8">VDD1</text>
<text x="133.9" y="142.8">VDD2</text>
<text x="141.2" y="143.7">7</text>
<text x="141.2" y="141.8">8</text>
<text x="177.7" y="143.7">1</text>
<text x="194.3" y="143.7">8</text>
<text x="208.9" y="140">1</text>
<text x="216.3" y="140">8</text>
<text x="66" y="146.4" transform="rotate(-90 66 146.4)">2</text>
<text x="124.5" y="145.5">3</text>
<text x="124.5" y="147.3">4</text>
<text x="128.2" y="144.6">VOA</text>
<text x="128.2" y="146.4">VIB</text>
<text x="128.2" y="148.3">GND1</text>
<text x="133.9" y="148.3">GND2</text>
<text x="134.9" y="146.4">VOB</text>
<text x="135.4" y="144.6">VIA</text>
<text x="141.2" y="145.5">6</text>
<text x="141.2" y="147.3">5</text>
<text x="177.7" y="145.5">2</text>
<text x="177.7" y="147.3">3</text>
<text x="177.7" y="149.2">4</text>
<text x="181.3" y="146.4">RE</text>
<text x="181.3" y="148.3">DE</text>
<text x="181.3" y="144.6">RO</text>
<text x="188.8" y="144.6">Vcc</text>
<text x="190.4" y="148.3">A</text>
<text x="190.4" y="146.4">B</text>
<text x="194.3" y="145.5">7</text>
<text x="194.3" y="147.3">6</text>
<text x="194.3" y="149.2">5</text>
<text x="214.5" y="148" transform="rotate(-90 214.5 148)">1</text>
<text x="238.2" y="146.4">1</text>
<text x="238.2" y="148.3">2</text>
<text x="267.5" y="144.6">1</text>
<text x="267.5" y="146.4">2</text>
<text x="267.5" y="148.3">3</text>
<text x="181.3" y="150.1">DI</text>
<text x="187.9" y="150.1">GND</text>
<text x="213" y="152.8" transform="rotate(-90 213 152.8)">3</text>
<text x="238.2" y="150.1">3</text>
<text x="267.5" y="150.1">4</text>
<text x="267.5" y="151.9">5</text>
<text x="267.5" y="153.8">6</text>
<text x="32.1" y="159.3">+Vcc</text>
<text x="34" y="161.1">D-</text>
<text x="65.9" y="162">2</text>
<text x="65.9" y="160.2">1</text>
<text x="69.5" y="161.1">I/O1</text>
<text x="76.6" y="161.1">I/O1</text>
<text x="82.6" y="162">5</text>
<text x="82.6" y="160.2">6</text>
<text x="159.4" y="160.2">1</text>
<text x="159.4" y="162">2</text>
<text x="163" y="161.1">nc</text>
<text x="172.3" y="162">5</text>
<text x="214.5" y="159.2" transform="rotate(-90 214.5 159.2)">2</text>
<text x="31.7" y="166.6">SHL1</text>
<text x="32.1" y="164.8">GND</text>
<text x="33.6" y="162.9">D+</text>
<text x="65.9" y="163.8">3</text>
<text x="69.5" y="162.9">GND</text>
<text x="69.5" y="164.8">I/O2</text>
<text x="76.2" y="162.9">Vbus</text>
<text x="76.6" y="164.8">I/O2</text>
<text x="82.6" y="163.8">4</text>
<text x="159.4" y="163.8">3</text>
<text x="163" y="164.8">GND</text>
<text x="163" y="162.9">A</text>
<text x="167.6" y="162.9">Vc</text>
<text x="168.4" y="164.8">Y</text>
<text x="172.3" y="163.8">4</text>
<text x="31.7" y="168.4">SHL2</text>
<text x="5.3" y="183.8">D</text>
<text x="290.3" y="183.8">D</text>
<text x="224.7" y="191">Title</text>
<text x="224.7" y="196.6">Size</text>
<text x="234" y="196.6">Number</text>
<text x="271.3" y="196.6">Revision</text>
<text x="224.7" y="202.2">Date:</text>
<text x="225.6" y="199.4">A3</text>
<text x="233.1" y="202.2">07.04.2023</text>
<text x="262" y="202.2">Sheet</text>
<text x="270.9" y="202.2">of</text>
<text x="21.7" y="206.8">1</text>
<text x="57.8" y="206.8">2</text>
<text x="93.8" y="206.8">3</text>
<text x="129.9" y="206.8">4</text>
<text x="166" y="206.8">5</text>
<text x="202.1" y="206.8">6</text>
<text x="224.7" y="204.1">File:</text>
<text x="233.1" y="204.1">C:\AltiumPro\..\Sheet2.SchDoc</text>
<text x="238.2" y="206.8">7</text>
<text x="262" y="204.1">Drawn By:</text>
<text x="274.3" y="206.8">8</text>
</g>
<g font-size="1.7" fill="#800000">
<text x="178.5" y="15.5">+3V</text>
<text x="35.5" y="22.8">+3V</text>
<text x="270.1" y="24.6">+5V</text>
<text x="26.1" y="33.8">AIN_1</text>
<text x="42.9" y="37.5">RS_TX</text>
<text x="51.7" y="39.3">RS_RX</text>
<text x="132.6" y="40.2">+3V</text>
<text x="269.5" y="41.3">GND2</text>
<text x="64.6" y="53.9">T_SWO</text>
<text x="64.6" y="59.4">SWDIO</text>
<text x="64.6" y="57.7">USB_DP</text>
<text x="64.6" y="55.8">USB_DM 32</text>
<text x="154.7" y="55.8">+3V</text>
<text x="184" y="55.8">+3V</text>
<text x="64.6" y="61.3">SWCLK</text>
<text x="64.6" y="63.1">USB_ReNumn</text>
<text x="262.9" y="61.2">+3V</text>
<text x="64.6" y="77.8">NRST</text>
<text x="235" y="86.9">AIN_1</text>
<text x="64.8" y="95.2">+3V</text>
<text x="163.9" y="92.4">+3V</text>
<text x="180.4" y="92.4">+5V</text>
<text x="229.5" y="103.4">T_JTCK</text>
<text x="229.5" y="110.7">T_JTMS</text>
<text x="179.6" y="118.1">GND2</text>
<text x="229.5" y="118">T_SWO</text>
<text x="229.5" y="114.4">T_NRST</text>
<text x="64.9" y="132.6">+3V</text>
<text x="123.5" y="134.5">+3V</text>
<text x="140" y="134.5">+5V</text>
<text x="193.1" y="136.3">+5V</text>
<text x="84.7" y="141.8">USB_ReNumn</text>
<text x="108.5" y="143.7">RS_RX</text>
<text x="261" y="140">+3V</text>
<text x="108.5" y="145.5">RS_TX</text>
<text x="251.5" y="145.5">SWCLK</text>
<text x="139.3" y="152.9">GND2</text>
<text x="192.5" y="154.8">GND2</text>
<text x="232.7" y="154.8">GND2</text>
<text x="86.5" y="160.2">USB_DM</text>
<text x="173" y="156.5">+5V</text>
<text x="86.5" y="163.8">USB_DP</text>
<text x="155.8" y="174.9">GND2</text>
</g>
<g font-size="1.7" fill="#000080">
<text x="75.5" y="32">DD?</text>
<text x="220.3" y="61.3">DD?</text>
<text x="220.3" y="70.4">LD3985M33R</text>
<text x="75.5" y="97.9">DD_STM32F103CBT6</text>
<text x="161.7" y="158.3">DD?</text>
<text x="161.7" y="167.5">74HC1G14GV</text>
</g>
<g font-size="1.5">
<text x="221.7" y="65.7">Vin</text>
<text x="225.9" y="65.7">bypass</text>
<text x="226.9" y="63.9">inhbt</text>
<text x="221.7" y="67.5">GND</text>
<text x="227.2" y="67.5">Vout</text>
</g>
<g font-size="1.5" fill="#800000">
<text x="251.5" y="149.2">SWDIO</text>
<text x="251.5" y="151.1">NRST</text>
</g>
<g font-size="1.4" fill="#800000">
<text x="206.8" y="22.8">+5</text>
<text x="120" y="38.3">GND1</text>
<text x="161.8" y="44.6">GND1</text>
<text x="205.8" y="42.8">GND1</text>
<text x="35.3" y="48.3">GND1</text>
<text x="46.3" y="57.4">GND1</text>
<text x="55.4" y="57.4">GND1</text>
<text x="212.3" y="57.7">+5</text>
<text x="128.9" y="67.5">GND1</text>
<text x="154.4" y="73.9">GND1</text>
<text x="183.8" y="73.9">GND1</text>
<text x="211.2" y="73.9">GND1</text>
<text x="255.2" y="77.5">GND1</text>
<text x="53.6" y="81.2">GND1</text>
<text x="146.3" y="92.5">+5</text>
<text x="112.3" y="99.5">GND1</text>
<text x="218.2" y="107.9">GND1</text>
<text x="145.3" y="117.8">GND1</text>
<text x="163.5" y="117.8">GND1</text>
<text x="74.8" y="130.9">+5</text>
<text x="253.4" y="130.9">GND1</text>
<text x="43.7" y="154.7">+5</text>
<text x="84" y="154.7">+5</text>
<text x="117.8" y="152.6">GND1</text>
<text x="73.8" y="156.3">GND1</text>
<text x="260.7" y="167.3">GND1</text>
<text x="42.6" y="172.8">GND1</text>
<text x="62.8" y="172.8">GND1</text>
</g>
<g font-size="1.4" fill="#000080">
<text x="37.8" y="30.4">4.7k</text>
<text x="184.6" y="35.9">SB_6x6_SMD</text>
<text x="238.7" y="35.5">AM1S-Z</text>
<text x="37.8" y="41.4">4.7k</text>
<text x="124.9" y="37.4">0</text>
<text x="33.6" y="42.7">0805</text>
<text x="51.2" y="44.6">Зеленый</text>
<text x="60.3" y="44.6">Зеленый</text>
<text x="121.4" y="60.1">100</text>
<text x="46" y="70.8">8Mhz</text>
<text x="112" y="71.1">10k</text>
<text x="119.4" y="69.2">10k</text>
<text x="215.1" y="70.2">0805</text>
<text x="62.7" y="72.1">100k</text>
<text x="237.1" y="73.8">0805</text>
<text x="244.3" y="73.8">0805</text>
<text x="251.7" y="73.8">0805</text>
<text x="244.9" y="92.7">100</text>
<text x="150.2" y="101.3">Красный</text>
<text x="168.4" y="101.3">Красный</text>
<text x="184.9" y="101.3">Красный</text>
<text x="236.8" y="102.2">10k</text>
<text x="246" y="103.2">22</text>
<text x="238.7" y="108.7">22</text>
<text x="244.2" y="112.4">22</text>
<text x="238.7" y="116.1">22</text>
<text x="77.4" y="136.2">10</text>
<text x="80.4" y="136.2">k</text>
<text x="70.4" y="141.5">BC847B</text>
<text x="81" y="139.9">100</text>
<text x="121.6" y="143.4">0805</text>
<text x="147.2" y="143.4">0805</text>
<text x="220.3" y="139.9">120</text>
<text x="77.4" y="147.2">36</text>
<text x="80.4" y="147.2">k</text>
<text x="192.3" y="149.9">PIDD?05</text>
<text x="200.3" y="145.2">0805</text>
<text x="202" y="145.4">2,7</text>
<text x="126.9" y="150.9">SCM3721ASA</text>
<text x="180" y="152.7">ST3485EBDR</text>
<text x="217.3" y="152.2">ESDA25W</text>
<text x="46.2" y="160">0</text>
<text x="55.4" y="161.9">0</text>
<text x="202" y="160">2,7</text>
<text x="68.2" y="167.4">DA_USBLC6-2SC6</text>
<text x="154.6" y="170.8">0805</text>
<text x="176.6" y="170.8">0805</text>
</g>
<text font-size="1.1" fill="#000080" x="122.4" y="67.4">PIR?02</text>
<g font-size=".8" fill="#000080">
<text x="214.9" y="28.8">SRN3015-100M</text>
<text x="204.3" y="32.4">0.1u</text>
<text x="227.8" y="33">1u</text>
<text x="257.2" y="33">1u</text>
<text x="264.9" y="32.5">SMBJ5.0A</text>
<text x="169.5" y="36">0.1u</text>
<text x="142" y="65.3">0.1u</text>
<text x="147.5" y="65.3">0.1u</text>
<text x="153" y="65.3">0.1u</text>
<text x="158.5" y="65.3">0.1u</text>
<text x="176.6" y="65.9">10n</text>
<text x="182.1" y="65.9">10n</text>
<text x="187.6" y="65.9">1u</text>
<text x="193.1" y="65.9">1u</text>
<text x="266.7" y="70.9">SMBJ5.0A</text>
<text x="40.7" y="72.4">20pF</text>
<text x="57.2" y="72.4">20pF</text>
<text x="259" y="73.3">1u</text>
<text x="246.6" y="98.4">SMBJ5.0A</text>
<text x="148.4" y="109">3.3k</text>
<text x="183.2" y="109">3.3k</text>
</g>
</svg>
